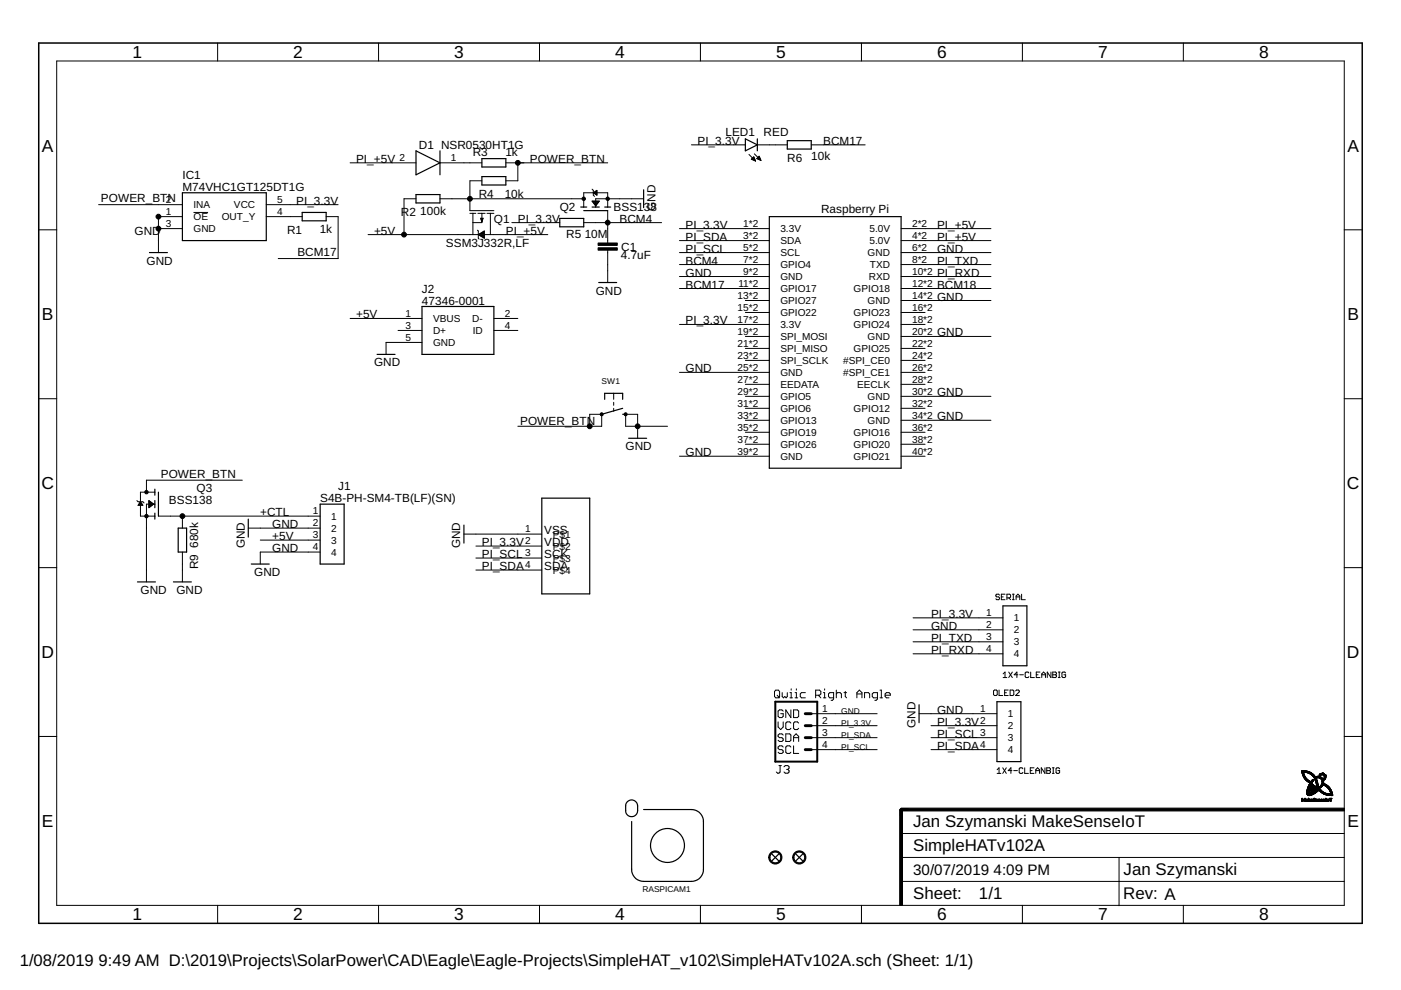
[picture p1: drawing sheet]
<svg xmlns="http://www.w3.org/2000/svg" width="297mm" height="210mm" viewBox="0 0 297 210" stroke-linecap="round" stroke-linejoin="round" font-family="sans-serif">
<g fill="none" stroke="#000" stroke-width=".21">
<path d="M12 12.9h273v179.1h-273zM46.1 9.1v3.8M80.3 9.1v3.8M114.4 9.1v3.8M148.5 9.1v3.8M182.6 9.1v3.8M216.8 9.1v3.8M250.9 9.1v3.8M74.2 34.5h14M93.3 34.5h8.9M102.2 38.3h-2.6v6.4h5.1M107.3 34.5h21.5"/>
<path d="M109.8 34.5v3.8h-2.5M146.6 30.7h11.4M158.8 32.7l1.4 1.4M159.3 33.8l.5-.5 .4 .8zM159.3 33.7h.7M159.5 33.6h.5M159.5 33.8h.6M159.6 33.5h.3M159.7 33.4h.2M159.8 34h.3M159.9 32.6l1.4 1.4M160.1 34.1h.1"/>
<path d="M160.4 33.6l.6-.5 .3 .9zM160.5 33.6h.7M160.6 30.7h6.3M160.6 33.5h.5M160.7 33.7h.5M160.7 33.4h.4M160.8 33.2h.2M161 33.8h.3M161.2 34h.1M172 30.7h11.4M8.2 48.7h3.8M20.9 43.4h17.8"/>
<path d="M38.7 45.9h-5.1v2.5M38.7 48.5h-5.1v5.1M41 45h3.1M56.5 45.9h7.6M56.5 43.4h15.2M69.2 45.9h2.5v8.9h-12.7M78 49.7h23.4M88.2 42.1h-2.5v7.6M93.3 42.1h30.5M99.6 45.2h1.3M100.3 45.2v4.5M101.2 48.8l.2 .2v1.5l.2 .2"/>
<path d="M101.3 45.2h1.5M101.4 49.7l1.3-.7v1.5zM101.4 49.8h1.3M101.6 49.6h1.1M101.6 49.9h1.1M101.8 49.5h.9M101.8 50h.9M101.9 46.3h.5l-.2 .7zM102 46.4h.4M102 46.5h.3M102 49.4h.7M102 50.1h.7"/>
<path d="M102 46.6h.3M102.1 46.7h.2M102.1 46.9h.1M102.2 47h.1M102.2 45.2v2h-1.9M102.2 49.3h.5M102.2 50.2h.5M102.4 49.1h.3M102.4 50.4h.3M102.6 49h.1M102.6 50.5h.1M102.7 49.7h13.4"/>
<path d="M103.3 45.2h1.4M104 45.2v4.5M108.5 47.2h10.2M123.8 43.9v-3h5v3M123.8 47.2h16.5M125.5 40.1l.3 .3v1l.2 .2M125.5 42.7h1.6l-.8 .9zM125.6 42.8h1.4M125.7 42.9h1.2M125.8 40.9l.8-.5v1zM125.8 43h1M125.8 40.8h.8"/>
<path d="M125.9 43.1h.8M125.9 41h.7M126 43.2h.6M126 40.7h.6M126.1 43.4h.4M126.1 41.1h.5M126.2 43.5h.2M126.2 40.6h.4M126.3 43.6h.1M126.3 41.2h.3M126.4 40.5h.2M126.5 41.3h.1"/>
<path d="M128.8 44.7v6.8M128.8 53v6.9M136.5 42.1h-10.2v1.8M144.1 48.5h19M144.1 51h19M144.1 53.6h19M144.1 58.6h19M144.1 56.1h19M191.1 48.5h19M191.1 51h19M191.1 53.6h19M191.1 58.6h19"/>
<path d="M191.1 56.1h19M285 48.7h3.8M74.2 67.5h15.3M84.4 70.1h5.1M89.5 72.6h-7.6v2.5M104.7 67.5h5.1M104.7 70.1h5.1M144.1 79h19M144.1 68.8h19M144.1 61.2h19M158 76.4h5.1M158 63.7h5.1"/>
<path d="M158 71.3h5.1M158 66.3h5.1M158 73.9h5.1M191.1 76.4h5M191.1 79h5M191.1 68.8h5M191.1 63.7h19M191.1 71.3h19M191.1 61.2h19M191.1 66.3h5M191.1 73.9h5M8.2 84.5h3.8"/>
<path d="M109.8 90.4h17.8v-2.6h-2.6v2.6M130.1 83.4v1.3M130.1 85.3v.6M130.1 86.6v.6M141.5 90.4h-8.8v-2.6h2.5v5.1M144.1 96.7h19M158 81.5h5.1M158 84h5.1M158 89.1h5.1M158 86.6h5.1M158 91.7h5.1M158 94.2h5.1"/>
<path d="M191.1 81.5h5M191.1 96.7h5M191.1 84h19M191.1 89.1h19M191.1 86.6h5M191.1 91.7h5M191.1 94.2h5M285 84.5h3.8M29 106.1l.3 .3h1l.2 .2M29.3 107.1h.9M29.4 106.9h.8M29.5 106.8h.6"/>
<path d="M29.6 106.7h.4M29.7 106.6h.2M29.7 106.4h.1M29.8 106.4l.5 .7h-1zM31.6 107.1h.8M31.6 106.8h.9M31.6 106.7h.7M31.6 106.6h.6M31.6 106.4h.4M31.6 106.1l1 .8-1 .8zM31.6 107.5h.1M31.6 107.4h.3"/>
<path d="M31.6 107.3h.4M31.6 107.2h.6M31.6 106.3h.2M31.6 106.2h.1M32.8 104.4h-3v5h3M32.8 106.9h-1.7v16.5M33.6 109.4h34.3M38.7 109.4v2.6M38.7 117.1v6.3M51.4 101.8h-20.3v2.6M52.6 112h15.3M55.2 114.5h12.7"/>
<path d="M67.9 117.1h-12.7v2.5M98.4 113.2h16.5M100.9 115.8h14M100.9 118.3h14M8.2 120.4h3.8M100.9 120.9h14M193.6 131h19M193.6 133.5h19M193.6 136.1h19M193.6 138.6h19M211.9 126.2l-.2-.2h-.4l-.2 .4 .2 .2h.4l.2 .4-.2 .1h-.4l-.2-.1M212.3 126.6h.4"/>
<path d="M213.1 126h-.8v1.1h.8M213.5 126.8h.6l.2-.2v-.4l-.2-.2h-.6v1.1M213.9 126.8l.4 .3M214.7 126h.3M214.7 127.1h.3M214.8 126v1.1M215.4 126.6h.8M215.4 127.1v-.7l.4-.4 .4 .4v.7M216.6 126v1.1h.8M285 120.4h3.8M8.2 156.1h3.8M164.2 146.6l.3-.3h.5l.3 .3v1.1l-.3 .3h-.5l-.3-.3z"/>
<path d="M164.8 147.4l.5 .6M165 153.1v1l.5 .6 .6-.6v-1M165.8 146.9v.8l.3 .3 .3-.3 .3 .3 .2-.3v-.8M166.1 150.8l-.3-.3h-.6l-.2 .3v1.1l.2 .2h.6l.3-.2v-.6h-.6M166.1 155.9l-.3-.3h-.6l-.2 .3v.2l.2 .3h.6l.3 .3v.3l-.3 .2h-.6l-.2-.2M166.1 158.4l-.3-.3h-.6l-.2 .3v.3l.2 .2h.6l.3 .3v.3l-.3 .2h-.6l-.2-.2M166.6 155.6h.8l.3 .3v1.1l-.3 .2h-.8zM167.5 148h.5M167.5 146.9h.2v1.1M167.7 150.5v1.6l-1.1-1.6v1.6M167.7 153.3l-.3-.2h-.5l-.3 .2v1.1l.3 .3h.5l.3-.3M167.7 158.4l-.3-.3h-.5l-.3 .3v1.1l.3 .2h.5l.3-.2"/>
<path d="M167.7 146v.3M168.3 150.5h.8l.2 .3v1.1l-.2 .2h-.8zM168.3 156.4h1M168.3 157.2v-1.1l.5-.5 .5 .5v1.1M168.3 158.1v1.6h1M168.6 148h.5M168.6 146.9h.2v1.1M168.8 146v.3M169.3 153.3l-.2-.2h-.6l-.2 .2v1.1l.2 .3h.6l.2-.3M170.8 146.9h-.9l-.2 .2v.6l.2 .3h.9M172 151.3h14M172 153.9h14"/>
<path d="M172 156.4h14M172 158.9h14M172.9 147.4h.9l.2-.3v-.5l-.2-.3h-.9v1.7M173.5 147.4l.5 .6M174.6 148h.5M174.6 146.9h.2v1.1M174.8 146v.3M176.7 148h-.8l-.2-.3v-.6l.2-.2h.8v1.3l-.2 .3h-.3M177.3 147.1l.3-.2h.5l.3 .2v.9M177.3 146.3v1.7M178.9 146.9h.6M179.2 146.6v1.1l.3 .3"/>
<path d="M181.7 148v-1.1l.5-.6 .6 .6v1.1M181.7 147.1h1.1M183.3 148v-1.1h.8l.3 .2v.9M186 148h-.8l-.3-.3v-.6l.3-.2h.8v1.3l-.2 .3h-.3M186.6 146.3h.3v1.7M186.6 148h.5M187.7 147.4h1.1v-.3l-.3-.2h-.6l-.2 .2v.6l.2 .3h.6M194.9 151.3h16.5M197.4 153.9h14M197.4 156.4h14M197.4 158.9h14M210.8 146.3h.4l.2 .2v.8l-.2 .2h-.4l-.1-.2v-.8z"/>
<path d="M211.8 146.3v1.2h.8M212.7 142.9l.4-.4v1.2M212.7 143.7h.8M213 146.9h.4M213.8 146.3h-.8v1.2h.8M213.9 142.5l.7 1.2M214.2 146.3h.5l.2 .2v.8l-.2 .2h-.5zM214.6 142.5l-.7 1.2M215.3 146.5l.2-.2h.4l.2 .2v.2l-.8 .8h.8M215.8 143.1h-.8l.6-.6v1.2M216.2 143.1h.8M218.1 142.7l-.1-.2h-.4l-.2 .2v.8l.2 .2h.4l.1-.2"/>
<path d="M218.5 142.5v1.2h.8M219.7 143.1h.4M220.5 142.5h-.8v1.2h.8M220.9 143.1h.8M220.9 143.7v-.8l.4-.4 .4 .4v.8M222.8 142.5v1.2l-.8-1.2v1.2M223.2 142.5h.6l.2 .2-.2 .4 .2 .4-.2 .2h-.6zM223.2 143.1h.6M224.4 143.7h.4M224.4 142.5h.4M224.6 142.5v1.2M225.9 142.7l-.2-.2h-.3l-.3 .2v.8l.3 .2h.3l.2-.2v-.4h-.3"/>
<path d="M285 156.1h3.8M165.1 162.3h.6M165.4 162.3v1.4l-.3 .2h-.2l-.3-.2M166.2 162.6l.3-.3h.5l.3 .3v.3l-.3 .2M166.8 163.1h.2M167 163.1l.3 .3v.3l-.3 .2h-.5l-.3-.2M191.1 176.7h93.9M211.4 163.2l.4-.4v1.2M211.4 164h.8M212.6 162.8l.8 1.2M213.4 162.8l-.8 1.2M214.5 163.4h-.7l.5-.6v1.2"/>
<path d="M214.9 163.4h.8M216.9 163l-.2-.2h-.4l-.2 .2v.8l.2 .2h.4l.2-.2M217.3 162.8v1.2h.7M218.4 163.4h.4M219.2 162.8h-.8v1.2h.8M219.6 163.4h.8M219.6 164v-.8l.4-.4 .4 .4v.8M221.6 162.8v1.2l-.8-1.2v1.2M221.9 162.8h.6l.2 .2-.2 .4 .2 .4-.2 .2h-.6zM221.9 163.4h.6M223.1 164h.4M223.1 162.8h.4"/>
<path d="M223.3 162.8v1.2M224.7 163l-.2-.2h-.4l-.2 .2v.8l.2 .2h.4l.2-.2v-.4h-.4M46.1 192v3.8M80.3 192v3.8M114.4 192v3.8M148.5 192v3.8M182.6 192v3.8M191.1 186.9h93.9M191.1 181.8h93.9M216.8 192v3.8M237.3 181.8v10.2M250.9 192v3.8"/>
</g>
<g fill="#000" stroke="#000" stroke-width=".21">
<path d="M126.8 51.5h4.1v.5h-4.1zM126.8 52.5h4.1v.5h-4.1zM190.8 171.6h.5v20.4h-.5zM191.1 171.3h93.9v.6h-93.9zM276 163.6h1.4zM276 163.5h1.2zM276 163.5h1zM276 163.4l.9 .1zM276 163.4h.7zM276 163.6l1.6 .1zM276 163.6h1.5zM276 163.5l1.3 .1z"/>
<path d="M276 169.9h.1zM276 169.8l.1 .1zM276 169.8h.1zM276 169.7l.1 .1zM276 169.7h.1zM276 169.6l.1 .1zM276 169.6h.1zM276 169.5l.1 .1zM276 169.5h.1zM276 169.5h.3zM276 169.4l.2 .1zM276 169.4h.2z"/>
<path d="M276 169.3l.2 .1zM276 169.3h.2zM276 169.2l.1 .1zM276 163.7l.4 .1zM276 163.7h1.7zM276 163.8h.4zM276 163.7l.3 .1zM276.1 163.9h.3zM276.1 164h.3zM276.1 163.8l.3 .1zM276.1 163.8h.3zM276.1 163.9l.3 .1z"/>
<path d="M276.1 164.1h.4zM276.1 164l.4 .1zM276.1 164.1l.4 .1zM276.1 164.1h.3zM276.2 169.5h.1zM276.2 164.2l.3 .1zM276.2 164.2h.3zM276.2 169.6h.1zM276.2 169.5l.1 .1zM276.2 164.3h.3zM276.2 164.4h.3zM276.2 164.3l.3 .1z"/>
<path d="M276.2 169.6h.2zM276.2 164.4h.4zM276.2 169.6l.2 .1zM276.2 164.4l.4 .1zM276.3 169.7h.2zM276.3 164.5h.3zM276.3 169.7l.2 .1zM276.3 169.8h.2zM276.3 164.6h.3zM276.3 164.5l.3 .1zM276.3 164.6l.4 .1zM276.4 164.7h.3z"/>
<path d="M276.4 164.6l.3 .1zM276.4 164.7l.3 .1zM276.4 169.6l.1 .1zM276.4 169.6h.2zM276.4 164.8l.4 .1zM276.4 164.8h.4zM276.5 164.8h.3zM276.5 169.5h.1zM276.5 164.9h.4zM276.5 164.9l.4 .1zM276.5 169.4l.2 .1zM276.5 165h.4z"/>
<path d="M276.5 169.4l.3 .1zM276.5 169.4h.3zM276.6 165l.4 .1zM276.6 165l.3 .1zM276.6 163.7l1.2 .1zM276.6 169.4h.2zM276.6 169.3l.2 .1zM276.6 169.3h.2zM276.6 165.1h.4zM276.6 169.2l.2 .1zM276.6 165.1l.5 .1zM276.7 165.2h.4z"/>
<path d="M276.7 165.1l.4 .1zM276.7 165.2l.4 .1zM276.7 165.2l.5 .1zM276.8 165.3h.4zM276.8 165.3l.5 .1zM276.8 163.7l1.1 .1zM276.8 165.4h.5zM276.9 169.8l.1 .1zM276.9 169.8h.1zM276.9 169.7l.1 .1zM276.9 165.4h.4zM276.9 169.9h.3z"/>
<path d="M276.9 169.8l.4 .1zM276.9 169.7l.2 .1zM276.9 169.5h.1zM276.9 169.5h.3zM276.9 165.4h.5zM276.9 165.4l.5 .1zM276.9 169.9h.2zM276.9 169.7h.4zM276.9 165.5h.6zM277 163.8h.9zM277 169.4l.2 .1zM277 165.5h.5z"/>
<path d="M277 169.6l.3 .1zM277 165.5l.5 .1zM277.1 168.1l1 .1zM277.1 168.1h1zM277.1 168.1h.9zM277.1 168l.8 .1zM277.1 168h.7zM277.1 167.9l.6 .1zM277.1 167.9h.5zM277.1 165.5l.5 .1zM277.1 168.3l1.5 .1zM277.1 168.3h1.5z"/>
<path d="M277.1 168.2l1.6 .1zM277.1 168.2h1.7zM277.1 167.9h.6zM277.1 167.8l.5 .1zM277.1 167.8h.4zM277.1 167.7h.4zM277.1 168.4h1.3zM277.1 167.7l.4 .1zM277.1 167.7h.3zM277.1 167.6h.3zM277.1 167.5l.3 .1zM277.1 165.6h.5z"/>
<path d="M277.1 163.8h.8zM277.1 169.8l.2 .1zM277.1 168.4l1.2 .1zM277.1 168.3l1.4 .1zM277.1 167.6l.3 .1zM277.1 165.6l.6 .1zM277.1 169.5h.2zM277.1 168.4l1.3 .1zM277.1 167.5l.4 .1zM277.1 167.5h.4zM277.1 167.4l.4 .1zM277.2 169.8h.1z"/>
<path d="M277.2 169.5l.1 .1zM277.2 168.5h1.1zM277.2 167.4h.3zM277.2 167.3l.3 .1zM277.2 165.6l.5 .1zM277.2 168.5h1zM277.2 167.3l1.2 .1zM277.2 167.3h1.2zM277.2 167.3h1.1zM277.2 163.8l.8 .1zM277.2 167.2l1.1 .1zM277.2 167.2h1z"/>
<path d="M277.2 165.7h.6zM277.2 168.5l1 .1zM277.2 167.1h.9zM277.2 168.6h.8zM277.2 167.1l.9 .1zM277.2 167.1h.8zM277.3 167l.7 .1zM277.3 167h.6zM277.3 165.7h.6zM277.3 163.9h.7zM277.3 168.6h.6zM277.3 166.9l.6 .1z"/>
<path d="M277.3 165.7l1 .1zM277.3 166.9h.6zM277.3 166.9h.5zM277.3 166.8l.5 .1zM277.3 165.8h1zM277.3 168.6l.5 .1zM277.3 166.8h.5zM277.4 166.8h.3zM277.4 166.7l.3 .1zM277.4 166.7h.3zM277.4 169.7h.3zM277.4 169.6l.2 .1z"/>
<path d="M277.4 168.7h.3zM277.4 166.6l.3 .1zM277.4 165.8h.9zM277.4 163.9h.7zM277.4 166.6l.4 .1zM277.4 166.6h.4zM277.5 166.6h.3zM277.5 166.5l.3 .1zM277.5 165.8l.7 .1zM277.5 163.9l.6 .1zM277.5 166.5h.3zM277.5 166.5h1z"/>
<path d="M277.5 165.9h.7zM277.5 167.3l.9 .1zM277.5 166.4l1 .1zM277.5 169.7h.2zM277.5 169.6h.2zM277.5 167.4h1zM277.5 166.4h1zM277.5 166.4h.9zM277.5 164h.7zM277.6 169.7l.1 .1zM277.6 169.6h.1zM277.6 166.3l.8 .1z"/>
<path d="M277.6 166.3h.8zM277.6 169.5l.1 .1zM277.6 167.4l1 .1zM277.6 167.4h1zM277.6 166.3h.7zM277.6 169.8h.2zM277.6 167.4l1.1 .1zM277.6 166.2l.7 .1zM277.6 164h.6zM277.6 169.8h.1zM277.6 169.5h.1zM277.6 165.9h.6z"/>
<path d="M277.6 169.8l.2 .1zM277.6 169.5h.2zM277.6 167.5h1.1zM277.6 166.2h.6zM277.6 165.9l.6 .1zM277.7 169.8l.1 .1zM277.7 169.5h.1zM277.7 166.2h.5zM277.7 166.1l.5 .1zM277.7 169.9h.2zM277.7 169.9h.1zM277.7 169.4l.1 .1z"/>
<path d="M277.7 167.5l1.1 .1zM277.7 166.1h.5zM277.7 164l.6 .1zM277.7 166.1h.4zM277.7 167.6h1.2zM277.7 165.9l.5 .1zM277.7 166l.4 .1zM277.7 166h.4zM277.8 167.6h1.2zM277.8 167.6h1.7zM277.8 164.1h.5zM277.8 167.6l1.7 .1z"/>
<path d="M277.8 164.1h.6zM277.8 166.5h.8zM277.9 169.6l.4 .1zM277.9 167.7h1.6zM277.9 169.7h.1zM277.9 167.7h1.5zM277.9 166.5l.7 .1zM277.9 164.1l.5 .1zM277.9 169.8h.1zM277.9 169.7l.1 .1zM277.9 169.6h.1zM277.9 169.8l.2 .1z"/>
<path d="M277.9 169.5h.2zM277.9 166.6h.8zM277.9 169.5h.4zM277.9 165.7h.4zM278 169.8l.3 .1zM278 169.5h.3zM278 166.6l.8 .1zM278 165.7h.3zM278 165.7h.4zM278 164.2l.5 .1zM278 164.2h.4zM278 169.9h.3z"/>
<path d="M278 165.6l.4 .1zM278 167.7l1.4 .1zM278 169.9h.2zM278 169.4l.2 .1zM278 167.8h1.3zM278 166.7h.8zM278 166.7h.9zM278 165.6h.4zM278 165.5l.5 .1zM278 164.3h.5zM278.1 165.5l.4 .1zM278.1 167.8h1.2z"/>
<path d="M278.1 166.8h.9zM278.1 166.7l.8 .1zM278.1 165.5h.4zM278.1 164.3h.5zM278.1 167.8l1.2 .1zM278.1 165.4l.5 .1zM278.2 167.8l1.1 .1zM278.2 166.8h.9zM278.2 164.3l.4 .1zM278.2 169.8l.1 .1zM278.2 169.5h.1zM278.2 166.8l.9 .1z"/>
<path d="M278.2 165.4h.4zM278.2 164.4h.4zM278.2 169.5l.1 .1zM278.2 167.9h1zM278.2 168.1l.6 .1zM278.2 166.9h1zM278.2 166.8l1 .1zM278.2 164.4h.5zM278.3 167.9h.9zM278.3 165.4h.3zM278.3 164.4l.4 .1zM278.3 168.1h.6z"/>
<path d="M278.3 166.9h1zM278.3 164.5h.4zM278.3 167.9l.8 .1zM278.3 166.9l1.4 .1zM278.3 165.3l.2 .1zM278.3 164.5l.5 .1zM278.4 168.1h.6zM278.4 166.9l1.3 .1zM278.4 164.5l.4 .1zM278.4 167h1.3zM278.4 164.6h.4zM278.4 169.8l.2 .1z"/>
<path d="M278.4 168l.6 .1zM278.4 168h.7zM278.4 169.8l.4 .1zM278.4 169.5h.2zM278.4 169.4l.2 .1zM278.4 169.4h.2zM278.4 164.6l.4 .1zM278.4 169.9h.4zM278.4 169.5h.3zM278.4 169.3l.2 .1zM278.4 167l1.3 .1zM278.4 164.7h.5z"/>
<path d="M278.5 169.5l.2 .1zM278.5 169.3l.3 .1zM278.5 168h.6zM278.5 164.7h.3zM278.5 169.6h.3zM278.5 169.3h.3zM278.5 167l1.2 .1zM278.5 167.1h1.2zM278.5 164.8h1.6zM278.5 164.7l.4 .1zM278.5 169.9h.2zM278.5 164.7l1.6 .1z"/>
<path d="M278.6 169.6h.2zM278.6 169.2l.2 .1zM278.6 167.1h1.2zM278.6 164.8h1.5zM278.6 164.8l1.6 .1zM278.6 167.1l1.2 .1zM278.6 164.9h1.6zM278.6 169.6l.2 .1zM278.6 164.9l.6 .1zM278.6 164.9h.7zM278.7 167.2h1.1zM278.7 169.8l.1 .1z"/>
<path d="M278.7 165h.4zM278.7 169.6l.2 .1zM278.7 169.3l.1 .1zM278.7 169.8h.1zM278.7 169.7h.1zM278.7 165l.4 .1zM278.7 165.1h.4zM278.8 169.7l.1 .1zM278.8 169.7h.1zM278.8 167.2h1zM278.8 165.1l.3 .1zM278.8 165.2h.3z"/>
<path d="M278.8 167.2l1.1 .1zM278.8 165.2l.3 .1zM278.8 165.3h.4zM278.8 167.3h1.1zM278.8 165.4h.4zM278.8 165.3l.4 .1zM278.9 165.4h.3zM278.9 165.4l.3 .1zM278.9 167.3h1zM278.9 165.5h.4zM278.9 165.4l.4 .1zM278.9 169.7h.2z"/>
<path d="M278.9 169.6l.5 .1zM278.9 165.6h.4zM278.9 165.5l.4 .1zM278.9 164.7l1.1 .1zM279 169.8h.1zM279 169.7l.1 .1zM279 169.6l.4 .1zM279 169.6h.1zM279 167.3h.9zM279 165.7h.3zM279 165.6l.3 .1zM279 169.8l.1 .1z"/>
<path d="M279 169.5h.1zM279 165.7l.3 .1zM279 164.7h1zM279 169.5h.3zM279 167.3l.9 .1zM279 165.9h.3zM279 165.8l.3 .1zM279 169.8l.4 .1zM279 165.8h.3zM279 169.9h.3zM279 165.9l.4 .1zM279 165.9h.4z"/>
<path d="M279 164.7h.9zM279.1 167.3l.8 .1zM279.1 166.1h.3zM279.1 166l.3 .1zM279.1 166h.3zM279.1 169.9h.2zM279.1 169.4l.2 .1zM279.1 167.6h.4zM279.1 166.2h.3zM279.1 166.1l.3 .1zM279.1 167.6h.5zM279.1 166.3h.3z"/>
<path d="M279.1 167.5l.5 .1zM279.1 167.4h.9zM279.1 166.4l.4 .1zM279.1 166.4h.4zM279.1 166.2l.3 .1zM279.1 164.6l.7 .1zM279.1 166.4h.3zM279.1 166.3l.3 .1zM279.2 167.5l.4 .1zM279.2 167.4h.8zM279.2 166.5l.3 .1zM279.2 166.5h.3z"/>
<path d="M279.2 166.4l.3 .1zM279.2 164.6l.6 .1zM279.2 167.5h.8zM279.2 166.6h.3zM279.2 166.6l.3 .1zM279.2 169.8l.2 .1zM279.2 169.5h.2zM279.2 167.4l.8 .1zM279.2 166.7l.4 .1zM279.2 166.7h.4zM279.3 166.8h.3zM279.3 164.6h.4z"/>
<path d="M279.3 169.5l.1 .1zM279.3 166.8l.3 .1zM279.3 166.9h.4zM279.4 164.5l.1 .1zM279.5 169.5l.2 .1zM279.5 169.5h.2zM279.5 169.5h.4zM279.6 164.9h.6zM279.7 167.5l.4 .1zM279.7 169.4l.1 .1zM279.7 164.4h.3zM279.7 164.3l.3 .1z"/>
<path d="M279.7 164.3h.4zM279.7 164.3h.5zM279.7 167.6h.4zM279.7 164.9l.6 .1zM279.7 164.4l.3 .1zM279.7 164.2l1.3 .1zM279.7 164.2l1.2 .1zM279.7 164.2h1.2zM279.8 169.5h.1zM279.8 167.6l.4 .1zM279.8 167.6h.4zM279.8 164.9l.5 .1z"/>
<path d="M279.8 164.1l1.1 .1zM279.8 164.5h.2zM279.8 164.1l1 .1zM279.8 169.5l.1 .1zM279.8 167.7h.4zM279.8 166.9h.3zM279.8 166.8l.4 .1zM279.8 165h.5zM279.8 164.1h1zM279.8 167.7h.5zM279.8 166.8h.4zM279.8 165h.6z"/>
<path d="M279.9 167.8h.4zM279.9 166.9l.2 .1zM279.9 166.8h.3zM279.9 167.7l.4 .1zM279.9 164l.8 .1zM279.9 166.7l.4 .1zM279.9 165l.6 .1zM279.9 165l.5 .1zM279.9 167.8l.5 .1zM279.9 167.8h.5zM279.9 166.7h.4zM280 167.8l.4 .1z"/>
<path d="M280 166.7h.3zM280 166.6l.3 .1zM280 166.6l.4 .1zM280 165.1h.5zM280 164h.6zM280 167.9h.5zM280 166.6h.4zM280 165.1h1zM280 169.8l.4 .1zM280 169.6l.2 .1zM280 166.5l.4 .1zM280.1 169.5h.1z"/>
<path d="M280.1 167.9l.4 .1zM280.1 166.5l.3 .1zM280.1 165.1l.9 .1zM280.1 164h.5zM280.1 169.9h.3zM280.1 169.6l.2 .1zM280.1 169.5h.3zM280.1 167.9l.5 .1zM280.1 166.5h.3zM280.1 168h.5zM280.1 169.7h.2zM280.1 166.4l.4 .1z"/>
<path d="M280.1 165.2h.9zM280.1 169.9h.2zM280.1 169.4l.2 .1zM280.1 168h.6zM280.1 166.4h1.1zM280.1 165.2h.8zM280.2 166.3l.9 .1zM280.2 166.3h.9zM280.2 168l.5 .1zM280.2 164h.4zM280.2 169.7h.2zM280.2 168l.6 .1z"/>
<path d="M280.2 166.3h.8zM280.2 165.2l.7 .1zM280.2 166.2h.7zM280.2 169.8l.2 .1zM280.2 169.7l.2 .1zM280.2 168.1h.7zM280.2 168.1h.6zM280.2 166.2l.8 .1zM280.2 166.2h.6zM280.3 166.1l.4 .1zM280.3 166.1h.3zM280.3 165.6l.3 .1z"/>
<path d="M280.3 165.5l.2 .1zM280.3 165.5l.1 .1zM280.3 169.8h.1zM280.3 169.7l.1 .1zM280.3 165.7h.3zM280.3 165.6h.2zM280.3 165.3h.6zM280.3 168.1h.6zM280.3 166l.3 .1zM280.3 166h.3zM280.3 163.9l.3 .1zM280.3 168.1l.7 .1z"/>
<path d="M280.3 165.9l.3 .1zM280.3 165.9h.3zM280.3 165.8l.3 .1zM280.3 165.8h.3zM280.3 165.7l.3 .1zM280.3 163.9h.3zM280.4 168.2h.7zM280.4 165.3l.4 .1zM280.4 163.9h.2zM280.4 164.3h.7zM280.4 165.4h.4zM280.5 169.7h.1z"/>
<path d="M280.5 169.6l.4 .1zM280.5 168.2l.8 .1zM280.5 169.8h.1zM280.5 169.7l.1 .1zM280.5 169.6h.1zM280.5 165.4h.2zM280.5 169.8l.2 .1zM280.5 169.5h.2zM280.5 164.3h.6zM280.5 169.5h.4zM280.5 169.8l.4 .1zM280.5 169.5h.3z"/>
<path d="M280.6 169.9h.3zM280.6 168.3h.9zM280.6 164.3h.5zM280.6 168.3h1zM280.6 166.4l.7 .1zM280.6 169.9h.2zM280.6 169.4l.2 .1zM280.6 164.3l.6 .1zM280.6 165.1h.5zM280.6 164.4h.5zM280.6 168.3l1.2 .1zM280.7 165l.4 .1z"/>
<path d="M280.7 164.4h.4zM280.7 168.3l1.8 .1zM280.7 165l.3 .1zM280.7 164.4h.5zM280.7 166.5h.6zM280.7 165h.4zM280.7 164.4l.5 .1zM280.7 168.4h1.8zM280.7 164.9l.4 .1zM280.7 164.5h.5zM280.8 169.8l.1 .1zM280.8 169.5h.1z"/>
<path d="M280.8 164.9l.3 .1zM280.8 164.9h.3zM280.8 164.5l.3 .1zM280.8 166.5h.6zM280.8 164.8h.3zM280.8 164.7l.3 .1zM280.8 164.7h.3zM280.8 164.6l.3 .1zM280.8 164.6h.3zM280.8 169.5l.1 .1zM280.8 164.8l.3 .1zM280.8 168.4h1.8z"/>
<path d="M280.8 166.5l.6 .1zM280.9 168.4l1.7 .1zM280.9 166.5l.6 .1zM280.9 166.6h.6zM281 166.6l.5 .1zM281 168.5h1.5zM281 166.6l.6 .1zM281.1 169.9h.1zM281.1 169.8l.1 .1zM281.1 169.8h.1zM281.1 169.7l.1 .1zM281.1 169.7h.1z"/>
<path d="M281.1 169.6l.1 .1zM281.1 169.6h.1zM281.1 169.5l.1 .1zM281.1 169.5h.1zM281.1 169.4l.1 .1zM281.1 169.4h.1zM281.1 169.3l.1 .1zM281.1 169.3h.1zM281.1 169.2l.1 .1zM281.1 168.5h1.4zM281.1 166.7h.5zM281.2 166.7l.4 .1z"/>
<path d="M281.2 168.5l1.4 .1zM281.2 166.8h.5zM281.3 168.6h1.3zM281.3 166.8h.4zM281.3 166.8l.4 .1zM281.3 169.7h.1zM281.3 169.8h.2zM281.3 169.7l.2 .1zM281.3 169.6h.2zM281.3 166.8l.5 .1zM281.3 169.8l.2 .1zM281.3 169.5l.2 .1z"/>
<path d="M281.3 169.5h.2zM281.3 166.9h.5zM281.4 166.9h.4zM281.4 169.8l.3 .1zM281.4 169.5h.3zM281.4 168.6h1.2zM281.4 169.9h.3zM281.4 166.9l.4 .1zM281.4 166.9l.5 .1zM281.5 169.9h.2zM281.5 169.4l.2 .1zM281.5 167h.4z"/>
<path d="M281.5 167l.4 .1zM281.5 167.1h.5zM281.5 167l.5 .1zM281.6 168.6h1zM281.6 167.1h.4zM281.6 169.8l.2 .1zM281.6 169.5h.2zM281.6 167.1l.4 .1zM281.6 169.8h.1zM281.6 169.5l.1 .1zM281.6 167.2h.4zM281.6 169.8h.2z"/>
<path d="M281.6 169.7l.2 .1zM281.6 169.6h.2zM281.6 167.2h.5zM281.7 169.7h.1zM281.7 169.6l.1 .1zM281.7 167.2l.4 .1zM281.7 167.3h.4zM281.7 168.6l.9 .1zM281.7 167.3l.4 .1zM281.8 167.4h.4zM281.8 167.3l.3 .1zM281.8 167.4l.4 .1z"/>
<path d="M281.9 169.3l.5 .1zM281.9 169.3h.5zM281.9 169.2l.5 .1zM281.9 167.5l.3 .1zM281.9 167.5h.3zM281.9 167.4l.3 .1zM281.9 167.6h.4zM281.9 167.6l.4 .1zM282 167.7h.3zM282 167.7l.3 .1zM282 167.8h.3zM282 167.8l.4 .1z"/>
<path d="M282 167.9l.4 .1zM282 167.9h.4zM282.1 169.9h.1zM282.1 169.8l.1 .1zM282.1 169.8h.1zM282.1 169.7l.1 .1zM282.1 169.7h.1zM282.1 169.6l.1 .1zM282.1 169.6h.1zM282.1 169.5l.1 .1zM282.1 169.5h.1zM282.1 169.4l.1 .1z"/>
<path d="M282.1 169.4h.1zM282.1 169.3l.1 .1zM282.1 167.9l.3 .1zM282.1 168h.3zM282.1 168.1h.3zM282.1 168l.3 .1zM282.1 168.1h.4zM282.2 168.2l.3 .1zM282.2 168.2h.3zM282.2 168.3l.3 .1zM282.2 168.3h.3zM282.2 168.1l.3 .1z"/>
<path d="M282.2 168.7h.3z"/>
</g>
<path d="M170.7 156.4h1.3M170.7 153.9h1.3M170.7 151.3h1.3M170.7 158.9h1.3M192.3 171.6h-1.2v1.3" fill="none" stroke="#000" stroke-width=".61"/>
<path d="M8.2 9.1h280.6v186.7h-280.6z" fill="none" stroke="#000" stroke-width=".32"/>
<g fill="none" stroke="#000" stroke-width=".25">
<path d="M88.2 32l5.1 2.5-5.1 2.6zM93.3 32v5.1M102.2 37.4h5.1v1.8h-5.1zM102.2 33.6h5.1v1.8h-5.1zM158 29.4l2.6 1.3-2.6 1.3zM160.6 29.4v2.6M166.9 29.8h5.1v1.8h-5.1zM31.7 53.6h3.8M38.7 40.9h17.8v10.1h-17.8zM64.1 45h5.1v1.8h-5.1zM88.2 41.3h5.1v1.7h-5.1zM118.7 46.3h5.1v1.8h-5.1z"/>
<path d="M123.1 43.9h1.3M123.8 44.7h5M125.5 43.9h1.6M126.9 59.9h3.8M128.2 43.9h1.3M136.5 40.2v3.8M163.1 45.9h28v53.4h-28zM79.9 75.1h3.9M89.5 65h15.2v10.1h-15.2zM128.2 84.7v-1.3h3.8v1.3M132 87.8h.7M132 86.6l-4.4 1.2"/>
<path d="M133.3 92.9h3.8M32.8 103.7v1.3M32.8 106.1v1.6M32.8 108.8v1.3M33.6 104.4v5M37.8 112h1.8v5.1h-1.8zM52.6 110.1v3.8M53.3 119.6h3.8M67.9 106.9h5.1v12.7h-5.1zM98.4 111.3v3.8M114.9 105.6h10.1v20.3h-10.1zM29.1 123.4h3.9"/>
<path d="M36.8 123.4h3.8M212.6 128.5h5.1v12.7h-5.1zM194.9 149.4v3.8M211.4 148.8h5.1v12.7h-5.1zM133 170a1.28 1.28 0 0 1 1.4-.3 1.28 1.28 0 0 1 .8 1.2 1.97 1.97 0 0 1-.6 2 1.26 1.26 0 0 1-1.9-1 2.05 2.05 0 0 1 .3-1.9zM136.5 171.6h10.1a2.51 2.51 0 0 1 2.5 2.6v10.1a2.54 2.54 0 0 1-2.5 2.6h-10.1a2.51 2.51 0 0 1-2.6-2.6v-10.1M163.6 181l1.5 1.6M165.1 181l-1.5 1.6M168.7 181l1.5 1.6M170.2 181l-1.5 1.6"/>
<circle cx="141.5" cy="179.3" r="3.6"/>
</g>
<g fill="#000" stroke="#000" stroke-width=".21">
<path d="M163.4 180.8a1.4 1.4 0 0 1 2.2 .3 1.4 1.4 0 0 1-.8 2.1 1.4 1.4 0 0 1-1.8-1.4h.2a1.15 1.15 0 0 1 1.6-1.1 1.15 1.15 0 0 1 .3 1.9 1.15 1.15 0 0 1-1.8-.5l-.1-.3h-.2z" fill-rule="evenodd"/>
<path d="M168.4 180.8a1.4 1.4 0 0 1 2.3 .3 1.4 1.4 0 0 1-.9 2.1 1.4 1.4 0 0 1-1.7-1.4h.2a1.15 1.15 0 0 1 1.6-1.1 1.15 1.15 0 0 1 .3 1.9 1.15 1.15 0 0 1-1.8-.5l-.1-.3h-.2z" fill-rule="evenodd"/>
<circle cx="109.8" cy="34.5" r=".51"/>
<circle cx="33.6" cy="48.5" r=".51"/>
<circle cx="33.6" cy="45.9" r=".51"/>
<circle cx="85.7" cy="49.7" r=".51"/>
<circle cx="99.6" cy="42.1" r=".51"/>
<circle cx="123.8" cy="42.1" r=".36"/>
<circle cx="128.8" cy="47.2" r=".51"/>
<circle cx="128.8" cy="42.1" r=".36"/>
<circle cx="125" cy="90.4" r=".51"/>
<circle cx="127.6" cy="87.8" r=".33"/>
<circle cx="132.6" cy="87.8" r=".33"/>
<circle cx="135.2" cy="90.4" r=".51"/>
<circle cx="31.1" cy="109.4" r=".36"/>
<circle cx="31.1" cy="104.4" r=".36"/>
<circle cx="38.7" cy="109.4" r=".51"/>
</g>
<path d="M164.4 148.8h8.9v12.7h-8.9z" fill="none" stroke="#000" stroke-width=".42"/>
<g font-size="3.7">
<text x="28.1" y="12.3">1</text>
<text x="62.2" y="12.3">2</text>
<text x="96.3" y="12.3">3</text>
<text x="130.4" y="12.3">4</text>
<text x="164.6" y="12.3">5</text>
<text x="198.7" y="12.3">6</text>
<text x="232.8" y="12.3">7</text>
<text x="266.9" y="12.3">8</text>
<text x="8.9" y="32.1">A</text>
<text x="285.7" y="32.1">A</text>
<text x="8.9" y="67.9">B</text>
<text x="285.7" y="67.9">B</text>
<text x="8.8" y="103.7">C</text>
<text x="285.6" y="103.7">C</text>
<text x="8.8" y="139.5">D</text>
<text x="285.6" y="139.5">D</text>
<text x="8.9" y="175.3">E</text>
<text x="285.7" y="175.3">E</text>
<text x="28.1" y="195.1">1</text>
<text x="62.2" y="195.1">2</text>
<text x="96.3" y="195.1">3</text>
<text x="130.4" y="195.1">4</text>
<text x="164.6" y="195.1">5</text>
<text x="198.7" y="195.1">6</text>
<text x="232.8" y="195.1">7</text>
<text x="266.9" y="195.1">8</text>
</g>
<g font-size="3.6">
<text x="193.6" y="175.4">Jan Szymanski MakeSenseIoT</text>
<text x="193.6" y="180.5">SimpleHATv102A</text>
<text x="238.2" y="185.6">Jan Szymanski</text>
<text x="193.6" y="190.7">Sheet:</text>
<text x="207.6" y="190.7">1/1</text>
<text x="238.1" y="190.7">Rev: A</text>
</g>
<g font-size="3.5">
<text x="4.2" y="204.7">1/08/2019</text>
<text x="20.9" y="204.7">9:49 AM D:\2019\Projects\SolarPower\CAD\Eagle\Eagle-Projects\SimpleHAT_v102\SimpleHATv102A.sch (Sheet: 1/1)</text>
</g>
<g font-size="3.2">
<text x="193.6" y="185.6">30/07/2019</text>
<text x="210.7" y="185.6">4:09 PM</text>
</g>
<g font-size="2.5">
<text x="153.8" y="28.9">LED1</text>
<text x="161.9" y="28.8">RED</text>
<text x="75.5" y="34.5">PI_+5V</text>
<text x="88.8" y="31.6">D1 NSR0530HT1G</text>
<text x="100.2" y="33">R3</text>
<text x="107.1" y="33">1k</text>
<text x="112.3" y="34.5">POWER_BTN</text>
<text x="147.9" y="30.7">PI_3.3V</text>
<text x="166.9" y="34.3">R6</text>
<text x="172" y="34">10k</text>
<text x="174.5" y="30.7">BCM17</text>
<text x="38.7" y="40.5">M74VHC1GT125DT1G</text>
<text x="38.7" y="37.9">IC1</text>
<text x="101.5" y="41.9">R4</text>
<text x="107" y="41.9">10k</text>
<text x="21.4" y="42.9">POWER_BTN</text>
<text x="62.8" y="43.4">PI_3.3V</text>
<text x="85" y="45.7">R2</text>
<text x="89.1" y="45.7">100k</text>
<text x="104.7" y="47.2">Q1</text>
<text x="109.8" y="47.2">PI_3.3V</text>
<text x="118.7" y="44.7">Q2</text>
<text x="130.1" y="44.7">BSS138</text>
<text x="131.4" y="47.2">BCM4</text>
<text x="139" y="44.7" transform="rotate(-90 139 44.7)">GND</text>
<text x="174.1" y="45.2">Raspberry Pi</text>
<text x="28.5" y="49.8">GND</text>
<text x="60.9" y="49.5">R1</text>
<text x="67.8" y="49.5">1k</text>
<text x="79.3" y="49.8">+5V</text>
<text x="94.5" y="52.3">SSM3J332R,LF</text>
<text x="107.2" y="49.8">PI_+5V</text>
<text x="120" y="50.5">R5</text>
<text x="124" y="50.5">10M</text>
<text x="131.7" y="53.2">C1</text>
<text x="145.3" y="48.5">PI_3.3V</text>
<text x="145.3" y="51">PI_SDA</text>
<text x="145.3" y="53.6">PI_SCL</text>
<text x="198.7" y="48.5">PI_+5V</text>
<text x="198.7" y="51">PI_+5V</text>
<text x="198.7" y="53.6">GND</text>
<text x="31.1" y="56.1">GND</text>
<text x="63.1" y="54.3">BCM17</text>
<text x="131.6" y="55">4.7uF</text>
<text x="145.3" y="56.1">BCM4</text>
<text x="145.3" y="58.6">GND</text>
<text x="198.7" y="56.1">PI_TXD</text>
<text x="198.7" y="58.6">PI_RXD</text>
<text x="89.5" y="64.6">47346-0001</text>
<text x="89.5" y="62.1">J2</text>
<text x="126.3" y="62.4">GND</text>
<text x="145.3" y="61.2">BCM17</text>
<text x="198.7" y="61.2">BCM18</text>
<text x="198.7" y="63.7">GND</text>
<text x="75.5" y="67.5">+5V</text>
<text x="145.3" y="68.8">PI_3.3V</text>
<text x="198.7" y="71.3">GND</text>
<text x="79.3" y="77.7">GND</text>
<text x="145.3" y="79">GND</text>
<text x="198.7" y="89.1">GND</text>
<text x="198.7" y="84">GND</text>
<text x="110.3" y="90.1">POWER_BTN</text>
<text x="132.6" y="95.5">GND</text>
<text x="34.1" y="101.3">POWER_BTN</text>
<text x="145.3" y="96.7">GND</text>
<text x="35.8" y="106.9">BSS138</text>
<text x="41.7" y="104.3">Q3</text>
<text x="67.9" y="106.5">S4B-PH-SM4-TB(LF)(SN)</text>
<text x="71.7" y="104">J1</text>
<text x="55.2" y="109.4">+CTL</text>
<text x="57.7" y="112">GND</text>
<text x="115.4" y="113.2">VSS</text>
<text x="42" y="116.1" transform="rotate(-90 42 116.1)">680k</text>
<text x="51.9" y="116.2" transform="rotate(-90 51.9 116.2)">GND</text>
<text x="57.7" y="114.5">+5V</text>
<text x="57.7" y="117">GND</text>
<text x="97.6" y="116.2" transform="rotate(-90 97.6 116.2)">GND</text>
<text x="102.2" y="115.8">PI_3.3V</text>
<text x="102.2" y="118.3">PI_SCL</text>
<text x="115.4" y="115.8">VDD</text>
<text x="115.4" y="118.3">SCK</text>
<text x="29.8" y="125.9">GND</text>
<text x="37.4" y="125.9">GND</text>
<text x="42" y="120.7" transform="rotate(-90 42 120.7)">R9</text>
<text x="53.9" y="122.1">GND</text>
<text x="102.2" y="120.9">PI_SDA</text>
<text x="115.4" y="120.9">SDA</text>
<text x="197.4" y="131">PI_3.3V</text>
<text x="197.4" y="136.1">PI_TXD</text>
<text x="197.4" y="133.5">GND</text>
<text x="197.4" y="138.6">PI_RXD</text>
<text x="194.1" y="154.3" transform="rotate(-90 194.1 154.3)">GND</text>
<text x="198.7" y="153.9">PI_3.3V</text>
<text x="198.7" y="151.3">GND</text>
<text x="198.7" y="158.9">PI_SDA</text>
<text x="198.7" y="156.4">PI_SCL</text>
</g>
<g font-size="2.1">
<text x="84.7" y="34.2">2</text>
<text x="95.6" y="34.2">1</text>
<text x="35.2" y="45.6">1</text>
<text x="35.2" y="43">2</text>
<text x="41" y="46.7">OE</text>
<text x="41" y="44.2">INA</text>
<text x="47" y="46.7">OUT_Y</text>
<text x="49.6" y="44.2">VCC</text>
<text x="58.8" y="45.6">4</text>
<text x="58.8" y="43">5</text>
<text x="35.2" y="48.1">3</text>
<text x="41" y="49.2">GND</text>
<text x="157.6" y="48.1">1*2</text>
<text x="157.6" y="53.2">5*2</text>
<text x="157.6" y="50.7">3*2</text>
<text x="165.5" y="49.2">3.3V</text>
<text x="165.5" y="51.8">SDA</text>
<text x="184.3" y="49.2">5.0V</text>
<text x="184.3" y="51.8">5.0V</text>
<text x="193.4" y="48.1">2*2</text>
<text x="193.4" y="50.7">4*2</text>
<text x="193.4" y="53.2">6*2</text>
<text x="157.6" y="58.3">9*2</text>
<text x="157.6" y="55.7">7*2</text>
<text x="165.5" y="59.4">GND</text>
<text x="165.5" y="56.9">GPIO4</text>
<text x="165.5" y="54.3">SCL</text>
<text x="184" y="54.3">GND</text>
<text x="184.2" y="59.4">RXD</text>
<text x="184.4" y="56.9">TXD</text>
<text x="193.4" y="58.3">10*2</text>
<text x="193.4" y="55.7">8*2</text>
<text x="156.4" y="65.9">15*2</text>
<text x="156.4" y="63.4">13*2</text>
<text x="156.5" y="60.8">11*2</text>
<text x="165.5" y="61.9">GPIO17</text>
<text x="165.5" y="64.5">GPIO27</text>
<text x="181" y="61.9">GPIO18</text>
<text x="184" y="64.5">GND</text>
<text x="193.4" y="63.4">14*2</text>
<text x="193.4" y="60.8">12*2</text>
<text x="193.4" y="65.9">16*2</text>
<text x="85.9" y="67.2">1</text>
<text x="85.9" y="69.7">3</text>
<text x="91.8" y="68.3">VBUS</text>
<text x="91.8" y="70.8">D+</text>
<text x="100.1" y="68.3">D-</text>
<text x="100.2" y="70.8">ID</text>
<text x="107" y="67.2">2</text>
<text x="107" y="69.7">4</text>
<text x="156.4" y="68.4">17*2</text>
<text x="156.4" y="71">19*2</text>
<text x="165.5" y="69.6">3.3V</text>
<text x="165.5" y="67">GPIO22</text>
<text x="181" y="67">GPIO23</text>
<text x="181" y="69.6">GPIO24</text>
<text x="193.4" y="71">20*2</text>
<text x="193.4" y="68.4">18*2</text>
<text x="85.9" y="72.2">5</text>
<text x="91.8" y="73.4">GND</text>
<text x="156.4" y="73.5">21*2</text>
<text x="156.4" y="76.1">23*2</text>
<text x="165.5" y="74.6">SPI_MISO</text>
<text x="165.5" y="72.1">SPI_MOSI</text>
<text x="165.5" y="77.2">SPI_SCLK</text>
<text x="178.8" y="77.2">#SPI_CE0</text>
<text x="181" y="74.6">GPIO25</text>
<text x="184" y="72.1">GND</text>
<text x="193.4" y="76.1">24*2</text>
<text x="193.4" y="73.5">22*2</text>
<text x="156.4" y="81.1">27*2</text>
<text x="156.4" y="78.6">25*2</text>
<text x="156.4" y="83.7">29*2</text>
<text x="165.5" y="82.3">EEDATA</text>
<text x="165.5" y="79.7">GND</text>
<text x="178.8" y="79.7">#SPI_CE1</text>
<text x="181.7" y="82.3">EECLK</text>
<text x="193.4" y="78.6">26*2</text>
<text x="193.4" y="81.1">28*2</text>
<text x="193.4" y="83.7">30*2</text>
<text x="156.4" y="86.2">31*2</text>
<text x="156.4" y="88.8">33*2</text>
<text x="165.5" y="84.8">GPIO5</text>
<text x="165.5" y="87.3">GPIO6</text>
<text x="165.5" y="89.9">GPIO13</text>
<text x="181" y="87.3">GPIO12</text>
<text x="184" y="84.8">GND</text>
<text x="184" y="89.9">GND</text>
<text x="193.4" y="88.8">34*2</text>
<text x="193.4" y="86.2">32*2</text>
<text x="156.4" y="91.3">35*2</text>
<text x="156.4" y="93.8">37*2</text>
<text x="165.5" y="92.4">GPIO19</text>
<text x="165.5" y="95">GPIO26</text>
<text x="181" y="92.4">GPIO16</text>
<text x="181" y="95">GPIO20</text>
<text x="193.4" y="91.3">36*2</text>
<text x="193.4" y="93.8">38*2</text>
<text x="156.4" y="96.4">39*2</text>
<text x="165.5" y="97.5">GND</text>
<text x="181" y="97.5">GPIO21</text>
<text x="193.4" y="96.4">40*2</text>
<text x="66.3" y="109.1">1</text>
<text x="66.3" y="111.6">2</text>
<text x="70.2" y="110.2">1</text>
<text x="70.2" y="112.7">2</text>
<text x="111.3" y="112.9">1</text>
<text x="117.2" y="114">P$1</text>
<text x="66.3" y="114.1">3</text>
<text x="66.3" y="116.7">4</text>
<text x="70.2" y="115.3">3</text>
<text x="70.2" y="117.8">4</text>
<text x="111.3" y="115.4">2</text>
<text x="111.3" y="118">3</text>
<text x="117.2" y="116.5">P$2</text>
<text x="117.2" y="119.1">P$3</text>
<text x="111.3" y="120.5">4</text>
<text x="117.2" y="121.6">P$4</text>
<text x="209.1" y="130.7">1</text>
<text x="215" y="131.8">1</text>
<text x="209.1" y="133.2">2</text>
<text x="209.1" y="135.7">3</text>
<text x="215" y="134.3">2</text>
<text x="215" y="136.8">3</text>
<text x="209.1" y="138.3">4</text>
<text x="215" y="139.4">4</text>
<text x="174.3" y="151">1</text>
<text x="174.3" y="153.5">2</text>
<text x="207.8" y="151">1</text>
<text x="207.8" y="153.5">2</text>
<text x="213.7" y="152.1">1</text>
<text x="213.7" y="154.6">2</text>
<text x="174.3" y="156">3</text>
<text x="174.3" y="158.6">4</text>
<text x="207.8" y="156">3</text>
<text x="207.8" y="158.6">4</text>
<text x="213.7" y="157.2">3</text>
<text x="213.7" y="159.7">4</text>
</g>
<g font-size="1.8">
<text x="127.6" y="81.5">SW1</text>
<text x="178.4" y="153.9">PI_3.3V</text>
<text x="178.4" y="151.3">GND</text>
<text x="178.4" y="156.4">PI_SDA</text>
<text x="178.4" y="158.9">PI_SCL</text>
<text x="136.2" y="189.2">RASPICAM1</text>
</g>
</svg>
